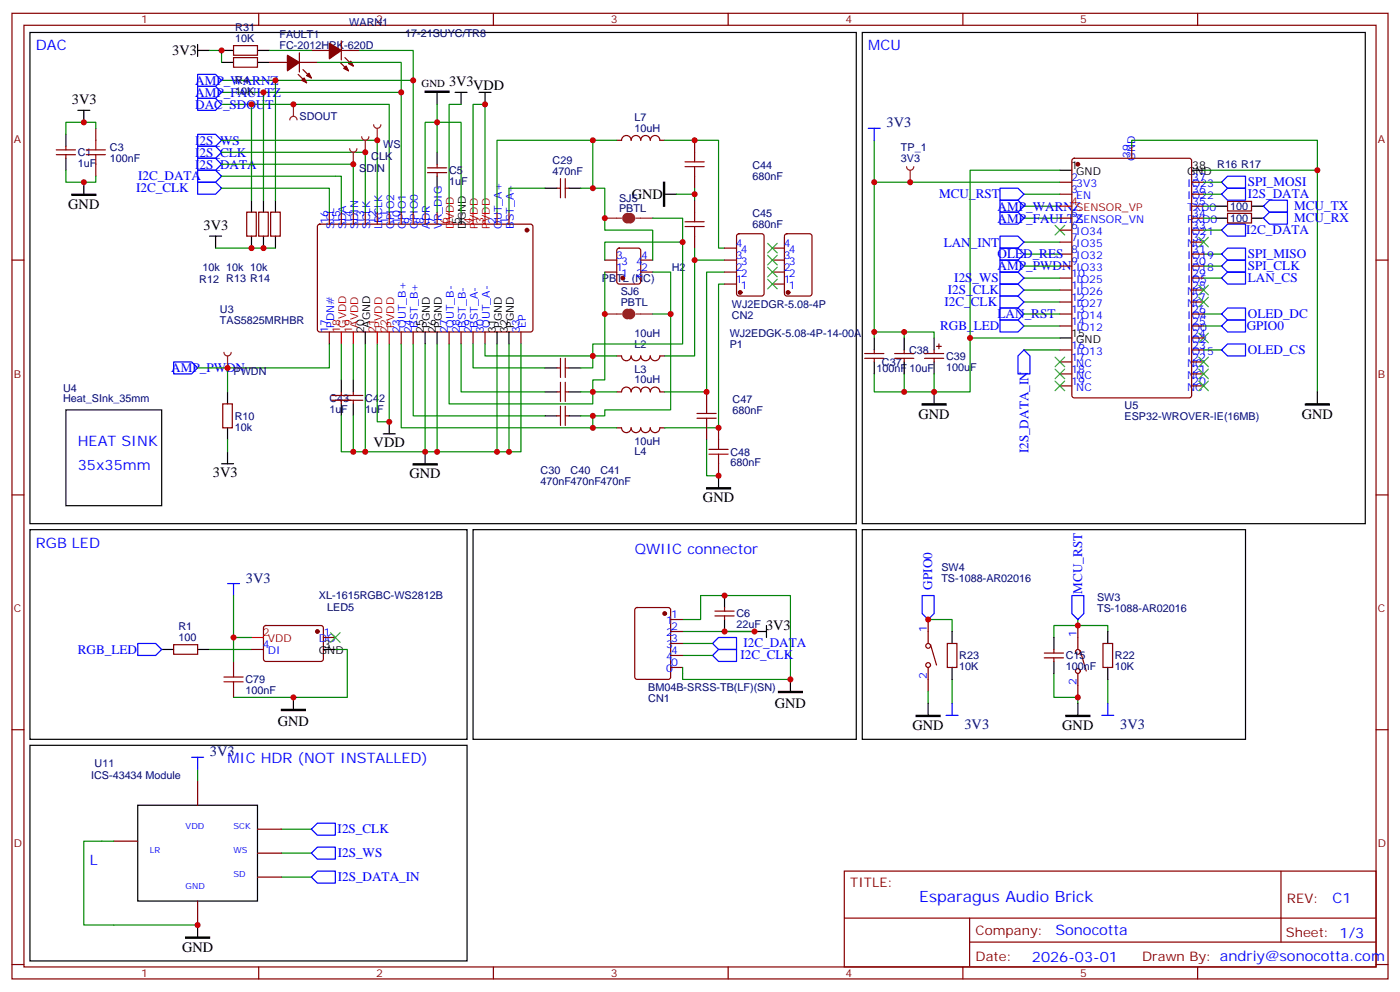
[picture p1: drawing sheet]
<svg xmlns="http://www.w3.org/2000/svg" width="412mm" height="292mm" viewBox="0 0 412 292" stroke-linecap="round" stroke-linejoin="round" font-family="sans-serif">
<g fill="none" stroke="#870000" stroke-width=".35">
<path d="M3.5 3.9h405.4v284.4h-405.4zM7.1 7.4h398.2v277.3h-398.2zM76.2 3.9v3.5M145.3 3.9v3.5M214.5 3.9v3.5M283.6 3.9v3.5M352.8 3.9v3.5M28.2 37.8v3.5M16.6 45.5h5.6M16.6 44.1h5.6M19.4 43.1v1M19.4 45.5v1.1"/>
<path d="M28.2 48.4v3.5M125.9 50.8h5.7M125.9 49.4h5.7M128.8 48.4v1M128.8 50.8v1.1M164 55.4h1.1M165.1 52.6v5.6M166.5 52.6v5.6M166.5 55.4h1.1M181.7 41.3h1.4a1.41 1.41 0 0 1 1.4-1.4 1.41 1.41 0 0 1 1.4 1.4 1.41 1.41 0 0 1 1.4-1.4 1.41 1.41 0 0 1 1.4 1.4 1.41 1.41 0 0 1 1.4-1.4 1.41 1.41 0 0 1 1.5 1.4 1.41 1.41 0 0 1 1.4-1.4 1.41 1.41 0 0 1 1.4 1.4h1.4M204.6 41.3v3.5M204.6 51.9v3.5"/>
<path d="M204.6 58.9v3.6M3.5 76.6h3.6M72.7 62.5h2.8v7h-2.8zM76.2 62.5h2.8v7h-2.8zM79.7 62.5h2.8v7h-2.8zM93.7 66.2l.5-.2 62.4 .1 .4 .6-.1 30.6-.6 .5-62.4-.1-.4-.7v-30.3zM97 62.5v3.5M100.5 62.5v3.5M104.1 62.5v3.5M107.6 62.5v3.5M111.1 62.5v3.5M114.7 62.5v3.5"/>
<path d="M118.2 62.5v3.5M121.7 62.5v3.5M125.2 62.5v3.5M128.8 62.5v3.5M146.4 62.5v3.5M149.9 62.5v3.5M178.2 76.6h3.5M181.9 73.3l.5-.2h5.6l.7 .4v9.4l-.4 .7h-5.9l-.7-.4v-9.4zM188.7 76.6h3.6M204.6 69.5v3.6M405.3 76.6h3.6M97 97.8v3.5"/>
<path d="M118.2 97.8v3.5M121.7 97.8v3.5M132.3 97.8v3.5M135.8 97.8v3.5M139.3 97.8v3.5M142.9 97.8v3.5M153.5 97.8v3.5M178.2 80.1h3.5M188.7 80.1h3.6M65.6 118.9h2.8v7.1h-2.8zM97.7 117.9h9.2M97.7 116.5h9.2"/>
<path d="M100.5 115.4v1.1M100.5 117.9v1M104.1 115.4v1.1M104.1 117.9v1M164 108.3h1.1M164 115.4h1.1M165.1 105.5v5.7M165.1 112.6v5.6M165.1 119.6v5.7M166.5 105.5v5.7M166.5 112.6v5.6M166.5 119.6v5.7"/>
<path d="M166.5 108.3h1.1M166.5 115.4h1.1M181.7 104.8h1.4a1.41 1.41 0 0 0 1.4 1.4 1.41 1.41 0 0 0 1.4-1.4 1.41 1.41 0 0 0 1.4 1.4 1.41 1.41 0 0 0 1.4-1.4 1.41 1.41 0 0 0 1.4 1.4 1.41 1.41 0 0 0 1.5-1.4 1.41 1.41 0 0 0 1.4 1.4 1.41 1.41 0 0 0 1.4-1.4h1.4M181.7 115.4h1.4a1.41 1.41 0 0 1 1.4-1.4 1.41 1.41 0 0 1 1.4 1.4 1.41 1.41 0 0 1 1.4-1.4 1.41 1.41 0 0 1 1.4 1.4 1.41 1.41 0 0 1 1.4-1.4 1.41 1.41 0 0 1 1.5 1.4 1.41 1.41 0 0 1 1.4-1.4 1.41 1.41 0 0 1 1.4 1.4h1.4M208.1 115.4v3.5M254.7 105.5h5.6M254.7 104.1h5.6M257.5 103v1.1M257.5 105.5v1.1M263.5 105.5h5.7M263.5 104.1h5.7M266.3 103v1.1"/>
<path d="M266.3 105.5v1.1M272.3 105.5h5.7M272.3 104.1h5.7M275.2 103v1.1M275.2 105.5v1.1M275.9 102h1.4M276.6 101.3v1.4M164 122.4h1.1M166.5 122.4h1.1M181.7 126h1.4a1.41 1.41 0 0 0 1.4 1.4 1.41 1.41 0 0 0 1.4-1.4 1.41 1.41 0 0 0 1.4 1.4 1.41 1.41 0 0 0 1.4-1.4 1.41 1.41 0 0 0 1.4 1.4 1.41 1.41 0 0 0 1.5-1.4 1.41 1.41 0 0 0 1.4 1.4 1.41 1.41 0 0 0 1.4-1.4h1.4M208.1 126v3.5M211.7 126v3.5"/>
<path d="M211.7 136.6v3.5M3.5 145.7h3.6M405.3 145.7h3.6M210.6 180h5.7M213.4 178.9v1.1M210.6 181.4h5.7M213.4 181.4v1M3.5 214.9h3.6M405.3 214.9h3.6M248.7 256.5h156.6v28.2h-156.6zM377.3 256.5v20.9M248.7 270.4h156.5"/>
<path d="M285.6 277.4h119.6M285.6 270.4v14.1M3.5 284h3.6M76.2 284.7v3.6M145.3 284.7v3.6M214.5 284.7v3.6M283.6 284.7v3.6M352.8 284.7v3.6M405.3 284h3.6"/>
</g>
<g fill="none" stroke="#000" stroke-width=".35">
<path d="M8.8 9.6h243.4v144.6h-243.4zM19.4 39.5v3.6M22.9 32.5h3.6M24.7 32.5v3.5M128.8 27.2v3.5M134.1 27.2h3.5M135.8 27.2v3.5M141.1 27.2h3.5M142.9 27.2v3.5M19.4 46.6v3.5M24.7 53.7v3.5M74.1 58.9v3.6"/>
<path d="M77.6 58.9v3.6M81.1 58.9v3.6M128.8 44.8v3.6M128.8 51.9v3.5M160.5 55.4h3.5M167.6 55.4h3.5M195.8 57.2h3.5M61.7 69.5h3.6M63.5 69.5v3.6M74.1 69.5v3.6M77.6 69.5v3.6M81.1 69.5v3.6"/>
<path d="M135.8 62.5v3.5M107.6 97.8v3.5M125.2 97.8v3.5M128.8 97.8v3.5M146.4 97.8v3.5M149.9 97.8v3.5M257.5 99.5v3.5M266.3 99.5v3.5M275.2 99.5v3.5M67 115.4v3.5M100.5 111.9v3.5M100.5 118.9v3.5"/>
<path d="M104.1 111.9v3.5M104.1 118.9v3.5M160.5 108.3h3.5M160.5 115.4h3.5M167.6 108.3h3.5M167.6 115.4h3.5M257.5 106.6v3.5M266.3 106.6v3.5M275.2 106.6v3.5M19.4 120.7h28.2v28.2h-28.2zM65.3 136.6h3.5M67 126v3.5"/>
<path d="M67 133v3.6M112.9 127.7h3.5M114.7 124.2v3.5M125.2 133v3.6M160.5 122.4h3.5M167.6 122.4h3.5M139.3 156h112.9v61.7h-112.9zM211.7 140.1v3.5M254 156h112.9v61.7h-112.9zM213.4 175.4v3.5M213.4 182.4v3.5M222.2 185.9h3.6"/>
<path d="M225.8 184.2v3.5M232.8 200.1v3.5"/>
</g>
<g fill="#870000" stroke="#870000" stroke-width=".35">
<circle cx="155.2" cy="67.8" r=".53"/>
<circle cx="183.4" cy="81.9" r=".53"/>
</g>
<path d="M132.3 62.5v3.5M139.3 62.5v3.5M142.9 62.5v3.5M100.5 97.8v3.5M104.1 97.8v3.5M111.1 97.8v3.5M114.7 97.8v3.5" fill="none" stroke="#f00" stroke-width=".35"/>
<path d="M125.2 26.8h7.1v.4h-7.1zM21.2 57.2h7v.3h-7zM195.4 53.7h.4v7h-.4zM121.7 136.6h7.1v.3h-7.1zM208.1 143.6h7.1v.4h-7.1zM229.3 203.6h7.1v.3h-7.1z" fill="#000" stroke="#000" stroke-width=".35"/>
<g fill="none" stroke="#008700" stroke-width=".35">
<path d="M28.2 37.8v-1.8h-8.8v3.5M65.3 30.7h49.4v31.8M65.3 27.2h52.9v35.3M65.3 23.7h56.4v38.8M74.1 30.7v28.2M77.6 27.2v31.7M81.1 23.7v35.2M128.8 36h7v26.5M128.8 30.7v14.1M135.8 30.7h-3.5v31.8M19.4 50.1v3.6h8.8v-1.8M65.3 48.4h38.8v14.1"/>
<path d="M65.3 44.8h42.3v17.7M65.3 41.3h45.8v21.2M65.3 55.4h31.7v7.1M128.8 55.4v7.1M160.5 55.4h-10.6v7.1M171.1 55.4h3.5v-14.1h-28.2v21.2M174.6 55.4h3.6v12.4h14.1v8.8M174.6 41.3h7.1M195.8 41.3h15.9v31.8h1.7M199.3 57.2h5.3v1.7M204.6 55.4v1.8M63.5 73.1h17.6"/>
<path d="M139.3 62.5v-31.8h3.6v31.8M192.3 64.2h8.8v37.1h-26.5v3.5h7.1M204.6 73.1v3.5M213.4 76.6h-8.8v28.2h-8.8M178.2 80.1v31.8h-3.6v3.5h7.1M192.3 80.1h5.3v40.6h-19.4v1.7h-3.6M192.3 92.5h5.3M213.4 83.6h-1.7v42.4h-15.9M213.4 80.1h-5.3v35.3h-12.3M67 108.3v7.1M97 101.3v7h-38.8M100.5 101.3v10.6"/>
<path d="M104.1 101.3v10.6M107.6 101.3v31.7h17.6M111.1 101.3v22.9h3.6v-22.9M118.2 101.3v24.7h56.4v-3.6h-3.5M121.7 101.3v21.1h38.8M125.2 101.3v31.7h28.3v-31.7M128.8 101.3v31.7M132.3 101.3v17.6h42.3v-3.5h-3.5M135.8 101.3v14.1h24.7M139.3 101.3v7h21.2M142.9 101.3v3.5h31.7v3.5h-3.5M146.4 101.3v31.7"/>
<path d="M149.9 101.3v31.7M67 129.5v3.5M100.5 122.4v10.6h3.6M104.1 122.4v10.6h3.5M174.6 126h7.1M208.1 129.5v10.6h3.6M201.1 182.4h5.3v-7h26.4v24.7h-31.7v-1.8M201.1 193h8.8M201.1 189.5h8.8M201.1 185.9h21.1"/>
</g>
<path d="M58.2 39.5h5.3l1.8 1.8-1.8 1.8h-5.3zM58.2 21.9h5.3l1.8 1.8-1.8 1.7h-5.3zM58.2 25.4h5.3l1.8 1.8-1.8 1.8h-5.3zM58.2 29h5.3l1.8 1.7-1.8 1.8h-5.3zM58.2 43.1h5.3l1.8 1.7-1.8 1.8h-5.3zM58.2 46.6h5.3l1.8 1.8-1.8 1.7h-5.3zM58.2 50.1h5.3l1.8 1.8-1.8 1.8h-5.3zM58.2 53.7h5.3l1.8 1.7-1.8 1.8h-5.3zM51.2 106.6h5.2l1.8 1.7-1.8 1.8h-5.2zM209.9 189.5l1.8-1.8h5.3v3.5h-5.3zM209.9 193l1.8-1.8h5.3v3.6h-5.3z" fill="none" stroke="#00f" stroke-width=".35"/>
<g fill="none" stroke="#a10000" stroke-width=".35">
<path d="M25.4 45.5h5.6M25.4 44.1h5.6M28.2 41.3v2.8M28.2 45.5v2.9M201.8 49.1h5.6M201.8 47.7h5.6M204.6 44.8v2.9M204.6 49.1v2.8M201.8 66.7h5.6M201.8 65.3h5.6M204.6 62.5v2.8M204.6 66.7v2.8"/>
<path d="M208.1 118.9v2.8M205.3 123.2h5.7M205.3 121.7h5.7M208.1 123.2v2.8M208.8 133.7h5.7M208.8 132.3h5.7M211.7 129.5v2.8M211.7 133.7v2.9"/>
</g>
<path d="M184.9 63.5a.71 .71 0 0 0-.7 .7 .71 .71 0 0 0 .7 .7M185.6 63.5a.71 .71 0 0 1 .7 .7 .71 .71 0 0 1-.7 .7M184.9 91.8a.71 .71 0 0 0-.8 .7 .71 .71 0 0 0 .8 .7M185.6 91.8a.71 .71 0 0 1 .7 .7 .71 .71 0 0 1-.7 .7" fill="none" stroke="#8c2424" stroke-width="1.8"/>
<path d="M85.4 35.3a1.06 1.06 0 0 1 1-1 1.06 1.06 0 0 1 1.1 1M86.4 30.7v3.6M178.2 64.2h4.9M187.3 64.2h5M178.2 92.5h4.9M187.3 92.5h5" fill="none" stroke="#8c2424" stroke-width=".35"/>
<circle cx="86.4" cy="30.7" r=".18" fill="#8c2424"/>
<path d="M65.3 51.9h35.2v10.6" fill="none" stroke="#008700" stroke-width=".35"/>
<path d="M103 43.8a1.06 1.06 0 0 0 1.1 1 1.06 1.06 0 0 0 1-1M104.1 44.8v3.6" fill="none" stroke="#8c2424" stroke-width=".35"/>
<circle cx="104.1" cy="48.4" r=".18" fill="#8c2424"/>
<path d="M106.5 40.3a1.06 1.06 0 0 0 1.1 1 1.06 1.06 0 0 0 1.1-1M107.6 41.3v3.5" fill="none" stroke="#8c2424" stroke-width=".35"/>
<circle cx="107.6" cy="44.8" r=".18" fill="#8c2424"/>
<path d="M110.1 36.7a1.06 1.06 0 0 0 1 1.1 1.06 1.06 0 0 0 1.1-1.1M111.1 37.8v3.5" fill="none" stroke="#8c2424" stroke-width=".35"/>
<circle cx="111.1" cy="41.3" r=".18" fill="#8c2424"/>
<path d="M66 103.8a1.06 1.06 0 0 0 1 1 1.06 1.06 0 0 0 1.1-1M67 104.8v3.5" fill="none" stroke="#8c2424" stroke-width=".35"/>
<circle cx="67" cy="108.3" r=".18" fill="#8c2424"/>
<g fill="none" stroke="#870000" stroke-width=".35">
<path d="M213.4 76.6h3.6M213.4 73.1h3.6M217.2 69l.5-.2h6.7l.6 .5 .1 17.2-.5 .6-6.9 .1-.7-.5v-17.2zM227.5 76.6h3.6M227.5 73.1h3.6M231.3 69l.5-.2h6.7l.6 .5 .1 17.2-.5 .6-6.9 .1-.7-.5v-17.2zM213.4 83.6h3.6M213.4 80.1h3.6M227.5 83.6h3.6M227.5 80.1h3.6M187.2 179.1l.5-.2h9.1l.7 .4 .1 20.1-.5 .6-9.4 .1-.7-.5v-20zM51.2 189.8h7v2.9h-7z"/>
<path d="M68.8 194.8v3.5M74.1 191.2h3.5M77.8 184.4l.5-.2h16.5l.4 .7v9.4l-.7 .5-16.5-.1-.4-.6v-9.2zM95.2 187.7h3.6M197.6 182.4h3.5M197.6 185.9h3.5M197.6 189.5h3.5M197.6 193h3.5M197.6 196.5h3.5M273.4 182.4v7.1M273.4 196.5v7.1M274.1 189.8l1.8 6"/>
<path d="M279 189.5h2.9v7h-2.9zM307.6 192.3h5.7M307.6 193.7h5.7M310.4 191.2v1.1M310.4 193.7v1.1M317.5 184.2v7M317.5 198.3v7.1M318.2 191.6l1.8 6M324.9 189.5h2.8v7h-2.8zM68.8 201.8v3.6M58.2 230v7.1M33.5 247.7h7.1"/>
<path d="M75.8 244.2h7.1M75.8 251.2h7.1M75.8 258.3h7.1M58.2 265.3v7.1"/>
<circle cx="273.4" cy="190.2" r=".71"/>
<circle cx="273.4" cy="195.8" r=".71"/>
<circle cx="317.5" cy="197.6" r=".71"/>
<circle cx="317.5" cy="191.9" r=".71"/>
</g>
<g fill="#870000" stroke="#870000" stroke-width=".35">
<circle cx="195.8" cy="180.7" r=".53"/>
<circle cx="93.5" cy="185.9" r=".53"/>
<circle cx="218" cy="86.1" r=".53"/>
<circle cx="232.1" cy="86.1" r=".53"/>
</g>
<g fill="none" stroke="#008700" stroke-width=".35">
<path d="M128.8 36h-3.6v26.5M61.7 191.2h12.4M74.1 187.7h-5.3v7.1M98.8 191.2h3.5v14.2h-33.5M201.1 196.5v1.8M273.4 182.4h7.1v3.5M310.4 198.3v7.1h7.1v1.7M317.5 184.2h-7.1v3.5M317.5 184.2h8.8v1.7M317.5 182.4v1.8M273.4 203.6v3.5M280.5 200.1v7"/>
<path d="M326.3 200.1v7M58.2 226.5v3.5M33.5 247.7h-8.8v24.7h33.5M82.9 244.2h8.8M82.9 258.3h8.8M82.9 251.2h8.8"/>
</g>
<g fill="none" stroke="#00f" stroke-width=".35">
<path d="M294.6 94.2h5.3l1.7 1.8-1.7 1.8h-5.3zM271.6 175.4h3.6v5.3l-1.8 1.7-1.8-1.7zM315.7 175.4h3.6v5.3l-1.8 1.7-1.8-1.7zM40.6 189.5h5.3l1.7 1.7-1.7 1.8h-5.3zM278.7 210.6h3.5M280.5 207.1v3.5M324.6 210.6h3.5M326.3 207.1v3.5M56.4 223h3.6M58.2 223v3.5M91.7 244.2l1.8-1.8h5.3v3.5h-5.3zM91.7 258.3l1.8-1.8h5.3v3.5h-5.3z"/>
<path d="M93.5 249.4h5.3v3.6h-5.3l-1.8-1.8z"/>
</g>
<path d="M82.9 208.9h7.1v.3h-7.1zM269.9 210.6h7v.4h-7zM314 210.6h7v.4h-7zM54.7 275.9h7v.4h-7z" fill="#000" stroke="#000" stroke-width=".35"/>
<g fill="none" stroke="#000" stroke-width=".35">
<path d="M8.8 156h128.8v61.7h-128.8zM47.6 191.2h3.6M58.2 191.2h3.5M95.2 191.2h3.6M280.5 185.9v3.6M280.5 196.5v3.6M310.4 187.7v3.5M310.4 194.8v3.5M326.3 185.9v3.6M326.3 196.5v3.6M8.8 219.5h128.8v63.5h-128.8zM86.4 205.4v3.5"/>
<path d="M273.4 207.1v3.5M317.5 207.1v3.5M40.6 237.1h35.2v28.2h-35.2zM58.2 272.4v3.5"/>
</g>
<path d="M74.1 187.7h3.5" fill="none" stroke="#f00" stroke-width=".35"/>
<path d="M66 199.4h5.6M68.8 198.3v1.1M66 200.8h5.6M68.8 200.8v1" fill="none" stroke="#a10000" stroke-width=".35"/>
<path d="M226.1 71.6l2.9 2.9M226.1 75.2l2.9 2.8M226.1 78.7l2.9 2.8M229 71.6l-2.9 2.9M229 75.2l-2.9 2.8M229 78.7l-2.9 2.8M226.1 82.2l2.9 2.9M229 82.2l-2.9 2.9M97.4 186.3l2.8 2.8M100.2 186.3l-2.8 2.8" fill="none" stroke="#3c3" stroke-width=".35"/>
<path d="M267.1 49.1a1.06 1.06 0 0 0 1 1 1.06 1.06 0 0 0 1.1-1M268.1 50.1v3.6" fill="none" stroke="#8c2424" stroke-width=".35"/>
<circle cx="268.1" cy="53.7" r=".18" fill="#8c2424"/>
<g fill="none" stroke="#008700" stroke-width=".35">
<path d="M61.7 14.9h3.6v3.5M79.4 14.9h12.3M93.5 18.4h24.7v8.8M105.8 14.9h15.9v8.8M257.5 53.7v45.8M257.5 41.3v12.4h54.7M301.6 57.2h10.6M312.2 50.1h-26.4v49.4M333.4 43.1v-1.8h54.7v74.1M354.5 57.2h5.3M354.5 50.1h33.6M354.5 53.7h5.3"/>
<path d="M201.1 71.3h-22.9v5.3M301.6 78.4h10.6M301.6 64.2h10.6M301.6 60.7h10.6M301.6 74.8h10.6M301.6 71.3h10.6M354.5 64.2h3.6M354.5 60.7h3.6M354.5 74.8h5.3M354.5 78.4h5.3M354.5 67.8h5.3M257.5 97.8h8.8v1.7"/>
<path d="M266.3 97.8h8.9v1.7M301.6 85.4h10.6M301.6 96h10.6M301.6 88.9h10.6M301.6 92.5h10.6M301.6 81.9h10.6M312.2 99.5h-26.4v15.9h-10.6v-5.3M354.5 96h5.3M354.5 92.5h5.3M354.5 81.9h5.3M257.5 110.1v5.3h8.8M266.3 110.1v5.3h8.9"/>
<path d="M301.6 103h10.6M354.5 103h5.3M68.8 175.4v12.3"/>
</g>
<g fill="none" stroke="#00f" stroke-width=".35">
<path d="M255.8 37.8h3.5M257.5 37.8v3.5M294.6 58.9h5.3l1.7 1.8-1.7 1.8h-5.3zM294.6 55.4h5.3l1.7 1.8-1.7 1.7h-5.3zM359.8 53.7l1.8-1.8h5.3v3.5h-5.3zM361.6 55.4h5.3v3.5h-5.3l-1.8-1.7zM373.9 58.9h5.3v3.6h-5.3l-1.7-1.8zM294.6 62.5h5.3l1.7 1.7-1.7 1.8h-5.3zM294.6 69.5h5.3l1.7 1.8-1.7 1.8h-5.3zM294.6 76.6h5.3l1.7 1.8-1.7 1.7h-5.3zM294.6 73.1h5.3l1.7 1.7-1.7 1.8h-5.3zM359.8 78.4l1.8-1.8h5.3v3.5h-5.3z"/>
<path d="M361.6 73.1h5.3v3.5h-5.3l-1.8-1.8zM361.6 66h5.3v3.5h-5.3l-1.8-1.7zM373.9 62.5h5.3v3.5h-5.3l-1.7-1.8zM294.6 90.7h5.3l1.7 1.8-1.7 1.7h-5.3zM294.6 87.2h5.3l1.7 1.7-1.7 1.8h-5.3zM294.6 80.1h5.3l1.7 1.8-1.7 1.7h-5.3zM294.6 83.6h5.3l1.7 1.8-1.7 1.8h-5.3zM359.8 92.5l1.8-1.8h5.3v3.5h-5.3zM361.6 94.2h5.3v3.6h-5.3l-1.8-1.8zM361.6 80.1h5.3v3.5h-5.3l-1.8-1.7zM299.9 104.8l1.7-1.8 1.8 1.8v5.3h-3.5zM359.8 103l1.8-1.7h5.3v3.5h-5.3z"/>
<path d="M67 171.8h3.6M68.8 171.8v3.6"/>
</g>
<g fill="none" stroke="#3c3" stroke-width=".35">
<path d="M310.8 66.4l2.8 2.8M313.6 66.4l-2.8 2.8M353.1 69.9l2.9 2.8M356 69.9l-2.9 2.8M353.1 98.1l2.9 2.8M353.1 84l2.9 2.8M353.1 87.5l2.9 2.8M356 98.1l-2.9 2.8M356 84l-2.9 2.8M356 87.5l-2.9 2.8M310.8 105.2l2.8 2.8M310.8 108.7l2.8 2.8"/>
<path d="M310.8 112.2l2.8 2.8M313.6 112.2l-2.8 2.8M313.6 105.2l-2.8 2.8M313.6 108.7l-2.8 2.8M353.1 112.2l2.9 2.8M353.1 108.7l2.9 2.8M353.1 105.2l2.9 2.8M356 112.2l-2.9 2.8M356 108.7l-2.9 2.8M356 105.2l-2.9 2.8"/>
</g>
<g fill="none" stroke="#870000" stroke-width=".35">
<path d="M68.8 13.4h7v2.9h-7zM68.8 17h7v2.8h-7zM79.4 18.4h5.3M88.2 18.4h5.3M88.2 15.6v5.6M91.7 14.9h5.3M100.2 18.4l2.5 2.4M100.5 14.9h5.3M100.5 12v5.7M101.6 17l2.5 2.4M87.8 21.9l2.5 2.5M89.3 20.5l2.4 2.5"/>
<path d="M312.2 53.7h3.5M312.2 57.2h3.5M316 46.8l.4-.2h33.9l.7 .4v69.5l-.4 .6-34.2 .1-.6-.5-.1-69.4zM333.4 43.1v3.5M351 53.7h3.5M351 57.2h3.5M361.6 59.3h7.1v2.8h-7.1zM312.2 64.2h3.5M312.2 67.8h3.5M312.2 71.3h3.5M312.2 74.8h3.5M312.2 78.4h3.5"/>
<path d="M351 60.7h3.5M351 64.2h3.5M351 67.8h3.5M351 71.3h3.5M351 74.8h3.5M351 78.4h3.5M361.6 62.8h7.1v2.9h-7.1zM312.2 81.9h3.5M312.2 85.4h3.5M312.2 88.9h3.5M312.2 92.5h3.5M312.2 96h3.5"/>
<path d="M351 81.9h3.5M351 85.4h3.5M351 88.9h3.5M351 92.5h3.5M351 96h3.5M351 99.5h3.5M312.2 103h3.5M312.2 106.6h3.5M312.2 110.1h3.5M312.2 113.6h3.5M351 103h3.5M351 106.6h3.5"/>
<path d="M351 110.1h3.5M351 113.6h3.5"/>
</g>
<g fill="none" stroke="#000" stroke-width=".35">
<path d="M58.2 14.9h3.5M58.2 13.1v3.5M65.3 14.9h3.5M65.3 18.4h3.5M75.8 14.9h3.6M75.8 18.4h3.6M254 9.6h148.2v144.6h-148.2zM312.2 50.1h3.5M351 50.1h3.5M358.1 64.2h3.5M358.1 60.7h3.5M368.7 64.2h3.5"/>
<path d="M368.7 60.7h3.5M312.2 99.5h3.5M275.2 115.4v3.5M388.1 115.4v3.5"/>
</g>
<path d="M312.2 60.7h3.5" fill="none" stroke="#f00" stroke-width=".35"/>
<g fill="#870000" stroke="#870000" stroke-width=".35">
<path d="M91 21.6l.7 1.4-1.4-.7z"/>
<path d="M89.6 23l.7 1.4-1.4-.7z"/>
<path d="M84.7 16.3l3.5 2.1-3.5 2.4z"/>
<path d="M103.4 18l.7 1.4-1.4-.7z"/>
<path d="M102 19.4l.7 1.4-1.5-.7z"/>
<path d="M97 12.7l3.5 2.2-3.5 2.4z"/>
<circle cx="317.5" cy="48.4" r=".53"/>
</g>
<path d="M271.6 118.9h7.1v.4h-7.1zM384.5 118.9h7.1v.4h-7.1z" fill="#000" stroke="#000" stroke-width=".35"/>
<g fill="#c00">
<circle cx="146.4" cy="133" r=".88"/>
<circle cx="149.9" cy="133" r=".88"/>
<circle cx="125.2" cy="133" r=".88"/>
<circle cx="128.8" cy="133" r=".88"/>
<circle cx="174.6" cy="41.3" r=".88"/>
<circle cx="174.6" cy="104.8" r=".88"/>
<circle cx="174.6" cy="115.4" r=".88"/>
<circle cx="174.6" cy="126" r=".88"/>
<circle cx="107.6" cy="133" r=".88"/>
<circle cx="104.1" cy="133" r=".88"/>
<circle cx="67" cy="108.3" r=".88"/>
<circle cx="142.9" cy="30.7" r=".88"/>
<circle cx="114.7" cy="124.2" r=".88"/>
<circle cx="128.8" cy="36" r=".88"/>
<circle cx="24.7" cy="36" r=".88"/>
<circle cx="24.7" cy="53.7" r=".88"/>
<circle cx="204.6" cy="76.6" r=".88"/>
<circle cx="211.7" cy="126" r=".88"/>
<circle cx="208.1" cy="115.4" r=".88"/>
<circle cx="211.7" cy="140.1" r=".88"/>
<circle cx="204.6" cy="41.3" r=".88"/>
<circle cx="204.6" cy="57.2" r=".88"/>
<circle cx="74.1" cy="73.1" r=".88"/>
<circle cx="77.6" cy="73.1" r=".88"/>
<circle cx="74.1" cy="30.7" r=".88"/>
<circle cx="77.6" cy="27.2" r=".88"/>
<circle cx="81.1" cy="23.7" r=".88"/>
<circle cx="174.6" cy="55.4" r=".88"/>
<circle cx="174.6" cy="122.4" r=".88"/>
<circle cx="178.2" cy="92.5" r=".88"/>
<circle cx="197.6" cy="92.5" r=".88"/>
<circle cx="232.8" cy="200.1" r=".88"/>
<circle cx="213.4" cy="185.9" r=".88"/>
<circle cx="213.4" cy="175.4" r=".88"/>
<circle cx="222.3" cy="185.9" r=".88"/>
<circle cx="86.4" cy="30.7" r=".88"/>
<circle cx="104.1" cy="48.4" r=".88"/>
<circle cx="107.6" cy="44.8" r=".88"/>
<circle cx="111.1" cy="41.3" r=".88"/>
<circle cx="317.5" cy="205.4" r=".88"/>
<circle cx="317.5" cy="184.2" r=".88"/>
<circle cx="273.4" cy="182.4" r=".88"/>
<circle cx="86.4" cy="205.4" r=".88"/>
<circle cx="58.2" cy="272.4" r=".88"/>
<circle cx="178.2" cy="64.2" r=".88"/>
<circle cx="201.1" cy="71.3" r=".88"/>
<circle cx="257.5" cy="53.7" r=".88"/>
<circle cx="257.5" cy="97.8" r=".88"/>
<circle cx="275.2" cy="115.4" r=".88"/>
<circle cx="266.3" cy="115.4" r=".88"/>
<circle cx="266.3" cy="97.8" r=".88"/>
<circle cx="388.1" cy="50.1" r=".88"/>
<circle cx="285.8" cy="99.5" r=".88"/>
<circle cx="268.1" cy="53.7" r=".88"/>
<circle cx="68.8" cy="187.7" r=".88"/>
<circle cx="121.7" cy="23.7" r=".88"/>
<circle cx="118.2" cy="27.2" r=".88"/>
<circle cx="65.3" cy="14.9" r=".88"/>
</g>
<text font-size="4.6" fill="#00f" x="270.8" y="265.5">Esparagus Audio Brick</text>
<g font-size="4.2" fill="#00f">
<text x="10.6" y="14.9">DAC</text>
<text x="255.8" y="14.9">MCU</text>
<text x="22.9" y="131.3">HEAT SINK</text>
<text x="22.9" y="138.3">35x35mm</text>
<text x="10.6" y="161.3">RGB LED</text>
<text x="187" y="163">QWIIC connector</text>
<text x="67" y="224.8">MIC HDR (NOT INSTALLED)</text>
<text x="26.5" y="254.7">L</text>
<text x="392.5" y="265.8">C1</text>
<text x="310.9" y="275.3">Sonocotta</text>
<text x="304" y="283.1">2026-03-01</text>
</g>
<g font-size="4.2">
<text x="50.7" y="16.3">3V3</text>
<text x="132.3" y="25.4">3V3</text>
<text x="139.3" y="26.5">VDD</text>
<text x="21.2" y="30.7">3V3</text>
<text x="186.1" y="58.6">GND</text>
<text x="20.1" y="61.4">GND</text>
<text x="60" y="67.8">3V3</text>
<text x="270.6" y="123.2">GND</text>
<text x="383.5" y="123.2">GND</text>
<text x="110.1" y="131.7">VDD</text>
<text x="62.7" y="140.5">3V3</text>
<text x="120.6" y="140.8">GND</text>
<text x="207.1" y="147.8">GND</text>
<text x="225.7" y="185.6">3V3</text>
<text x="228.3" y="208.5">GND</text>
<text x="81.8" y="213.8">GND</text>
<text x="268.8" y="214.9">GND</text>
<text x="312.9" y="214.9">GND</text>
<text x="53.6" y="280.2">GND</text>
</g>
<g font-size="4.2" fill="#000080">
<text x="261.2" y="37.5">3V3</text>
<text x="72.4" y="171.6">3V3</text>
<text x="284.1" y="214.6">3V3</text>
<text x="330" y="214.6">3V3</text>
<text x="61.9" y="222.7">3V3</text>
</g>
<g font-size="3.9" fill="#00f">
<text x="57.5" y="24.9">AMP_WARNZ</text>
<text x="57.5" y="28.4">AMP_FAULTZ</text>
<text x="57.5" y="32">DAC_SDOUT</text>
<text x="57.5" y="42.6">I2S_WS</text>
<text x="57.5" y="46.1">I2S_CLK</text>
<text x="40.7" y="53.1">I2C_DATA</text>
<text x="57.5" y="49.6">I2S_DATA</text>
<text x="40.1" y="56.7">I2C_CLK</text>
<text x="276.6" y="58.4">MCU_RST</text>
<text x="367.6" y="58.4">I2S_DATA</text>
<text x="367.6" y="54.9">SPI_MOSI</text>
<text x="293.9" y="65.5">AMP_FAULTZ</text>
<text x="293.9" y="62">AMP_WARNZ</text>
<text x="381.2" y="61.9">MCU_TX</text>
<text x="381.2" y="65.4">MCU_RX</text>
<text x="367.1" y="69">I2C_DATA</text>
<text x="278" y="72.6">LAN_INT</text>
<text x="293.9" y="76.1">OLED_RES</text>
<text x="367.6" y="76.1">SPI_MISO</text>
<text x="281.1" y="83.1">I2S_WS</text>
<text x="293.9" y="79.6">AMP_PWDN</text>
<text x="367.6" y="79.6">SPI_CLK</text>
<text x="367.6" y="83.1">LAN_CS</text>
<text x="279.2" y="86.7">I2S_CLK</text>
<text x="278.2" y="90.2">I2C_CLK</text>
<text x="293.9" y="93.7">LAN_RST</text>
<text x="367.6" y="93.7">OLED_DC</text>
<text x="276.9" y="97.2">RGB_LED</text>
<text x="367.2" y="97.3">GPIO0</text>
<text x="367.6" y="104.3">OLED_CS</text>
<text x="50.4" y="109.6">AMP_PWDN</text>
<text x="302.9" y="133.5" transform="rotate(-90 302.9 133.5)">I2S_DATA_IN</text>
<text x="274.6" y="173.6" transform="rotate(-90 274.6 173.6)">GPIO0</text>
<text x="318.8" y="174.8" transform="rotate(-90 318.8 174.8)">MCU_RST</text>
<text x="219" y="190.6">I2C_DATA</text>
<text x="22.9" y="192.5">RGB_LED</text>
<text x="218.1" y="194.1">I2C_CLK</text>
<text x="99.5" y="245.4">I2S_CLK</text>
<text x="99.5" y="252.5">I2S_WS</text>
<text x="99.5" y="259.5">I2S_DATA_IN</text>
</g>
<g font-size="3.9" fill="#800">
<text x="250.5" y="261.1">TITLE:</text>
<text x="379.1" y="265.8">REV:</text>
<text x="287.4" y="275.3">Company:</text>
<text x="378.7" y="275.9">Sheet: 1/3</text>
<text x="287.4" y="283">Date:</text>
<text x="336.4" y="283.1">Drawn By: andriy@sonocotta.com</text>
</g>
<g font-size="3.2" fill="#800">
<text x="41.6" y="6.9">1</text>
<text x="110.8" y="6.9">2</text>
<text x="179.9" y="6.9">3</text>
<text x="249.1" y="6.9">4</text>
<text x="318.2" y="6.9">5</text>
<text x="4.1" y="42">A</text>
<text x="405.9" y="42">A</text>
<text x="4.1" y="111.2">B</text>
<text x="405.9" y="111.2">B</text>
<text x="4.1" y="180.3">C</text>
<text x="405.9" y="180.3">C</text>
<text x="4.1" y="249.4">D</text>
<text x="405.9" y="249.4">D</text>
<text x="41.6" y="287.7">1</text>
<text x="110.8" y="287.7">2</text>
<text x="179.9" y="287.7">3</text>
<text x="249.1" y="287.7">4</text>
<text x="318.2" y="287.7">5</text>
</g>
<g font-size="3.2" fill="#000080">
<text x="69.3" y="9.2">R31</text>
<text x="82.3" y="11.3">FAULT1</text>
<text x="102.9" y="7.8">WARN1</text>
<text x="119.4" y="11">17-21SUYC/TR8</text>
<text x="69.3" y="12.4">10K</text>
<text x="82.3" y="14.5">FC-2012HRK-620D</text>
<text x="69.3" y="28">10K</text>
<text x="69.3" y="24.8">R4</text>
<text x="88.2" y="35.4">SDOUT</text>
<text x="186.9" y="35.6">L7</text>
<text x="186.9" y="38.8">10uH</text>
<text x="22.9" y="46">C1</text>
<text x="32.4" y="47.7">100nF</text>
<text x="32.4" y="44.5">C3</text>
<text x="109.4" y="47.1">CLK</text>
<text x="112.9" y="43.5">WS</text>
<text x="265.4" y="47.7">3V3</text>
<text x="265.4" y="44.6">TP_1</text>
<text x="22.9" y="49.2">1uF</text>
<text x="105.8" y="50.6">SDIN</text>
<text x="132.3" y="51.3">C5</text>
<text x="162.8" y="51.5">470nF</text>
<text x="162.8" y="48.3">C29</text>
<text x="221.6" y="53">680nF</text>
<text x="221.6" y="49.8">C44</text>
<text x="358.6" y="49.5">R16 R17</text>
<text x="132.3" y="54.5">1uF</text>
<text x="182.4" y="59.4">SJ5</text>
<text x="182.4" y="62.5">PBTL</text>
<text x="221.6" y="63.9">C45</text>
<text x="362.4" y="65.4">100</text>
<text x="362.4" y="61.8">100</text>
<text x="221.6" y="67.1">680nF</text>
<text x="58.7" y="83.2">R12 R13 R14</text>
<text x="59.6" y="79.7">10k 10k 10k</text>
<text x="177.3" y="83">PBTL (NC)</text>
<text x="197.9" y="79.7">H2</text>
<text x="182.9" y="87">SJ6</text>
<text x="64.8" y="95.3">TAS5825MRHBR</text>
<text x="64.8" y="92.1">U3</text>
<text x="182.9" y="90.1">PBTL</text>
<text x="215.6" y="90.8">WJ2EDGR-5.08-4P</text>
<text x="215.6" y="94">CN2</text>
<text x="186.9" y="99.2">10uH</text>
<text x="214.9" y="99.3">WJ2EDGK-5.08-4P-14-00A</text>
<text x="186.9" y="102.4">L2</text>
<text x="214.9" y="102.4">P1</text>
<text x="259.8" y="107.7">C37</text>
<text x="267.8" y="104.2">C38</text>
<text x="278.7" y="105.9">C39</text>
<text x="68.8" y="110.6">PWDN</text>
<text x="186.9" y="112.9">10uH</text>
<text x="186.9" y="109.7">L3</text>
<text x="258.2" y="109.5">100nF</text>
<text x="267.9" y="109.5">10uF</text>
<text x="278.7" y="109.1">100uF</text>
<text x="18.6" y="118.3">Heat_SInk_35mm</text>
<text x="18.6" y="115.3">U4</text>
<text x="97" y="118.3">C43</text>
<text x="107.6" y="118.3">C42</text>
<text x="215.8" y="118.6">C47</text>
<text x="69.1" y="123.6">R10</text>
<text x="97" y="121.5">1uF</text>
<text x="107.6" y="121.5">1uF</text>
<text x="215.8" y="121.8">680nF</text>
<text x="331.3" y="123.7">ESP32-WROVER-IE(16MB)</text>
<text x="331.3" y="120.4">U5</text>
<text x="69.1" y="126.9">10k</text>
<text x="186.9" y="130.9">10uH</text>
<text x="186.9" y="134.1">L4</text>
<text x="215.2" y="137.4">680nF</text>
<text x="215.2" y="134.2">C48</text>
<text x="159.3" y="142.7">470nF470nF470nF</text>
<text x="159.3" y="139.5">C30</text>
<text x="168.1" y="139.5">C40</text>
<text x="176.9" y="139.5">C41</text>
<text x="277.3" y="171.2">TS-1088-AR02016</text>
<text x="277.3" y="168.2">SW4</text>
<text x="94" y="176.5">XL-1615RGBC-WS2812B</text>
<text x="323.2" y="177">SW3</text>
<text x="52.6" y="185.6">R1</text>
<text x="96.4" y="180">LED5</text>
<text x="217" y="185">22uF</text>
<text x="217" y="181.8">C6</text>
<text x="323.2" y="180.1">TS-1088-AR02016</text>
<text x="52.6" y="188.8">100</text>
<text x="282.6" y="197.2">10K</text>
<text x="282.6" y="194.1">R23</text>
<text x="314" y="197.2">100nF</text>
<text x="314" y="194.1">C15</text>
<text x="328.4" y="197.2">10K</text>
<text x="328.4" y="194.1">R22</text>
<text x="72.3" y="201.2">C79</text>
<text x="191" y="203.6">BM04B-SRSS-TB(LF)(SN)</text>
<text x="72.3" y="204.4">100nF</text>
<text x="191" y="206.8">CN1</text>
<text x="27.9" y="225.9">U11</text>
<text x="26.8" y="229.4">ICS-43434 Module</text>
</g>
<g font-size="3.2">
<text x="124.2" y="25.7">GND</text>
<text x="315.6" y="49.8">1</text>
<text x="317" y="51.5">GND</text>
<text x="349.7" y="51.5">GND</text>
<text x="351.2" y="49.8">38</text>
<text x="135.5" y="65.8" transform="rotate(-90 135.5 65.8)">5</text>
<text x="137.2" y="67.3" transform="rotate(-90 137.2 67.3)">DGND</text>
<text x="107.2" y="97.9" transform="rotate(-90 107.2 97.9)">20</text>
<text x="109" y="96.4" transform="rotate(-90 109 96.4)">AGND</text>
<text x="124.9" y="97.9" transform="rotate(-90 124.9 97.9)">25</text>
<text x="126.6" y="96.4" transform="rotate(-90 126.6 96.4)">PGND</text>
<text x="128.4" y="97.9" transform="rotate(-90 128.4 97.9)">26</text>
<text x="130.2" y="96.4" transform="rotate(-90 130.2 96.4)">PGND</text>
<text x="146" y="97.9" transform="rotate(-90 146 97.9)">31</text>
<text x="147.8" y="96.4" transform="rotate(-90 147.8 96.4)">PGND</text>
<text x="149.6" y="97.9" transform="rotate(-90 149.6 97.9)">32</text>
<text x="151.3" y="96.4" transform="rotate(-90 151.3 96.4)">PGND</text>
<text x="315.6" y="99.2">15</text>
<text x="317" y="100.9">GND</text>
<text x="95.4" y="190.9">3</text>
<text x="93.9" y="192.7">GND</text>
</g>
<g font-size="3.2" fill="#00f">
<text x="333" y="46.6" transform="rotate(-90 333 46.6)">39</text>
<text x="334.4" y="47.3" transform="rotate(-90 334.4 47.3)">GND</text>
<text x="315.6" y="53.3">2</text>
<text x="351.2" y="53.3">37</text>
<text x="315.6" y="56.8">3</text>
<text x="317" y="58.6">EN</text>
<text x="317" y="55.1">3V3</text>
<text x="349.7" y="55.1">IO23</text>
<text x="349.7" y="58.6">IO22</text>
<text x="351.2" y="56.8">36</text>
<text x="96.7" y="65.8" transform="rotate(-90 96.7 65.8)">16</text>
<text x="100.2" y="65.8" transform="rotate(-90 100.2 65.8)">15</text>
<text x="103.7" y="65.8" transform="rotate(-90 103.7 65.8)">14</text>
<text x="107.2" y="65.8" transform="rotate(-90 107.2 65.8)">13</text>
<text x="110.8" y="65.8" transform="rotate(-90 110.8 65.8)">12</text>
<text x="114.3" y="65.8" transform="rotate(-90 114.3 65.8)">11</text>
<text x="117.8" y="65.8" transform="rotate(-90 117.8 65.8)">10</text>
<text x="121.4" y="65.8" transform="rotate(-90 121.4 65.8)">9</text>
<text x="124.9" y="65.8" transform="rotate(-90 124.9 65.8)">8</text>
<text x="128.4" y="65.8" transform="rotate(-90 128.4 65.8)">7</text>
<text x="146" y="65.8" transform="rotate(-90 146 65.8)">2</text>
<text x="149.6" y="65.8" transform="rotate(-90 149.6 65.8)">1</text>
<text x="315.6" y="63.9">5</text>
<text x="317" y="65.7">SENSOR_VN</text>
<text x="349.7" y="62.1">TXD0</text>
<text x="349.7" y="65.7">RXD0</text>
<text x="351.2" y="60.4">35</text>
<text x="351.2" y="63.9">34</text>
<text x="98.4" y="67.3" transform="rotate(-90 98.4 67.3)">SCL</text>
<text x="102" y="67.3" transform="rotate(-90 102 67.3)">SDA</text>
<text x="105.5" y="67.3" transform="rotate(-90 105.5 67.3)">SDIN</text>
<text x="109" y="67.3" transform="rotate(-90 109 67.3)">SCLK</text>
<text x="112.5" y="67.3" transform="rotate(-90 112.5 67.3)">LRCLK</text>
<text x="116.1" y="67.3" transform="rotate(-90 116.1 67.3)">GPIO2</text>
<text x="119.6" y="67.3" transform="rotate(-90 119.6 67.3)">GPIO1</text>
<text x="123.1" y="67.3" transform="rotate(-90 123.1 67.3)">GPIO0</text>
<text x="126.6" y="67.3" transform="rotate(-90 126.6 67.3)">ADR</text>
<text x="130.2" y="67.3" transform="rotate(-90 130.2 67.3)">VR_DIG</text>
<text x="147.8" y="67.3" transform="rotate(-90 147.8 67.3)">OUT_A+</text>
<text x="151.3" y="67.3" transform="rotate(-90 151.3 67.3)">BST_A+</text>
<text x="315.6" y="70.9">7</text>
<text x="315.6" y="67.4">6</text>
<text x="317" y="69.2">IO34</text>
<text x="349.7" y="69.2">IO21</text>
<text x="351.2" y="67.4">33</text>
<text x="351.2" y="70.9">32</text>
<text x="181.5" y="76.2">3</text>
<text x="183" y="78">3</text>
<text x="187.4" y="78">4</text>
<text x="188.9" y="76.2">4</text>
<text x="216.8" y="76.2">3</text>
<text x="216.8" y="72.7">4</text>
<text x="218.3" y="78">3</text>
<text x="218.3" y="74.5">4</text>
<text x="230.9" y="76.2">3</text>
<text x="230.9" y="72.7">4</text>
<text x="232.4" y="78">3</text>
<text x="232.4" y="74.5">4</text>
<text x="315.6" y="78">9</text>
<text x="315.6" y="74.5">8</text>
<text x="317" y="76.2">IO32</text>
<text x="317" y="72.7">IO35</text>
<text x="349.7" y="72.7">NC</text>
<text x="349.7" y="76.2">IO19</text>
<text x="351.2" y="74.5">31</text>
<text x="351.2" y="78">30</text>
<text x="181.5" y="79.8">1</text>
<text x="183" y="81.5">1</text>
<text x="187.4" y="81.5">2</text>
<text x="188.9" y="79.8">2</text>
<text x="216.8" y="83.3">1</text>
<text x="216.8" y="79.8">2</text>
<text x="218.3" y="81.5">2</text>
<text x="230.9" y="83.3">1</text>
<text x="230.9" y="79.8">2</text>
<text x="232.4" y="81.5">2</text>
<text x="315.6" y="81.5">10</text>
<text x="317" y="83.3">IO25</text>
<text x="317" y="79.8">IO33</text>
<text x="349.7" y="79.8">IO18</text>
<text x="349.7" y="83.3">IO5</text>
<text x="351.2" y="81.5">29</text>
<text x="218.3" y="85.1">1</text>
<text x="232.4" y="85.1">1</text>
<text x="315.6" y="88.6">12</text>
<text x="315.6" y="85.1">11</text>
<text x="317" y="86.8">IO26</text>
<text x="349.7" y="86.8">NC</text>
<text x="351.2" y="85.1">28</text>
<text x="351.2" y="88.6">27</text>
<text x="315.6" y="95.6">14</text>
<text x="315.6" y="92.1">13</text>
<text x="317" y="93.9">IO14</text>
<text x="317" y="90.3">IO27</text>
<text x="349.7" y="90.3">NC</text>
<text x="349.7" y="93.9">IO4</text>
<text x="351.2" y="92.1">26</text>
<text x="351.2" y="95.6">25</text>
<text x="96.7" y="97.9" transform="rotate(-90 96.7 97.9)">17</text>
<text x="98.4" y="96.4" transform="rotate(-90 98.4 96.4)">PDN#</text>
<text x="117.8" y="97.9" transform="rotate(-90 117.8 97.9)">23</text>
<text x="119.6" y="96.4" transform="rotate(-90 119.6 96.4)">OUT_B+</text>
<text x="121.4" y="97.9" transform="rotate(-90 121.4 97.9)">24</text>
<text x="123.1" y="96.4" transform="rotate(-90 123.1 96.4)">BST_B+</text>
<text x="131.9" y="97.9" transform="rotate(-90 131.9 97.9)">27</text>
<text x="133.7" y="96.4" transform="rotate(-90 133.7 96.4)">OUT_B-</text>
<text x="135.5" y="97.9" transform="rotate(-90 135.5 97.9)">28</text>
<text x="137.2" y="96.4" transform="rotate(-90 137.2 96.4)">BST_B-</text>
<text x="139" y="97.9" transform="rotate(-90 139 97.9)">29</text>
<text x="140.8" y="96.4" transform="rotate(-90 140.8 96.4)">BST_A-</text>
<text x="142.5" y="97.9" transform="rotate(-90 142.5 97.9)">30</text>
<text x="144.3" y="96.4" transform="rotate(-90 144.3 96.4)">OUT_A-</text>
<text x="153.1" y="97.9" transform="rotate(-90 153.1 97.9)">33</text>
<text x="154.9" y="96.4" transform="rotate(-90 154.9 96.4)">EP</text>
<text x="317" y="97.4">IO12</text>
<text x="349.7" y="97.4">IO0</text>
<text x="349.7" y="100.9">IO2</text>
<text x="351.2" y="99.2">24</text>
<text x="315.6" y="106.2">17</text>
<text x="315.6" y="102.7">16</text>
<text x="317" y="108">NC</text>
<text x="317" y="104.5">IO13</text>
<text x="349.7" y="104.5">IO15</text>
<text x="349.7" y="108">NC</text>
<text x="351.2" y="102.7">23</text>
<text x="351.2" y="106.2">22</text>
<text x="315.6" y="113.3">19</text>
<text x="315.6" y="109.7">18</text>
<text x="317" y="111.5">NC</text>
<text x="349.7" y="111.5">NC</text>
<text x="351.2" y="109.7">21</text>
<text x="351.2" y="113.3">20</text>
<text x="317" y="115">NC</text>
<text x="349.7" y="115">NC</text>
<text x="196.3" y="183.8">1</text>
<text x="197.7" y="182.1">1</text>
<text x="197.7" y="185.6">2</text>
<text x="273" y="185.9" transform="rotate(-90 273 185.9)">1</text>
<text x="77.4" y="190.9">4</text>
<text x="93.9" y="189.1">DO</text>
<text x="95.4" y="187.4">1</text>
<text x="196.3" y="187.4">2</text>
<text x="196.3" y="190.9">3</text>
<text x="197.7" y="189.1">3</text>
<text x="317.1" y="187.7" transform="rotate(-90 317.1 187.7)">1</text>
<text x="78.9" y="192.7">DI</text>
<text x="196.3" y="194.4">4</text>
<text x="196.3" y="197.9">0</text>
<text x="197.7" y="192.7">4</text>
<text x="197.7" y="196.2">0</text>
<text x="273" y="200.1" transform="rotate(-90 273 200.1)">2</text>
<text x="317.1" y="201.8" transform="rotate(-90 317.1 201.8)">2</text>
</g>
<g font-size="3.2" fill="#f00">
<text x="131.9" y="65.8" transform="rotate(-90 131.9 65.8)">6</text>
<text x="139" y="65.8" transform="rotate(-90 139 65.8)">4</text>
<text x="142.5" y="65.8" transform="rotate(-90 142.5 65.8)">3</text>
<text x="315.6" y="60.4">4</text>
<text x="317" y="62.1">SENSOR_VP</text>
<text x="133.7" y="67.3" transform="rotate(-90 133.7 67.3)">DVDD</text>
<text x="140.8" y="67.3" transform="rotate(-90 140.8 67.3)">PVDD</text>
<text x="144.3" y="67.3" transform="rotate(-90 144.3 67.3)">PVDD</text>
<text x="100.2" y="97.9" transform="rotate(-90 100.2 97.9)">18</text>
<text x="102" y="96.4" transform="rotate(-90 102 96.4)">GVDD</text>
<text x="103.7" y="97.9" transform="rotate(-90 103.7 97.9)">19</text>
<text x="105.5" y="96.4" transform="rotate(-90 105.5 96.4)">AVDD</text>
<text x="110.8" y="97.9" transform="rotate(-90 110.8 97.9)">21</text>
<text x="112.5" y="96.4" transform="rotate(-90 112.5 96.4)">PVDD</text>
<text x="114.3" y="97.9" transform="rotate(-90 114.3 97.9)">22</text>
<text x="116.1" y="96.4" transform="rotate(-90 116.1 96.4)">PVDD</text>
<text x="77.4" y="187.4">2</text>
<text x="78.9" y="189.1">VDD</text>
</g>
<g font-size="2.5" fill="#00f">
<text x="54.7" y="244.2">VDD</text>
<text x="68.8" y="244.2">SCK</text>
<text x="44.1" y="251.2">LR</text>
<text x="68.8" y="251.2">WS</text>
<text x="54.7" y="261.8">GND</text>
<text x="68.8" y="258.3">SD</text>
</g>
</svg>
